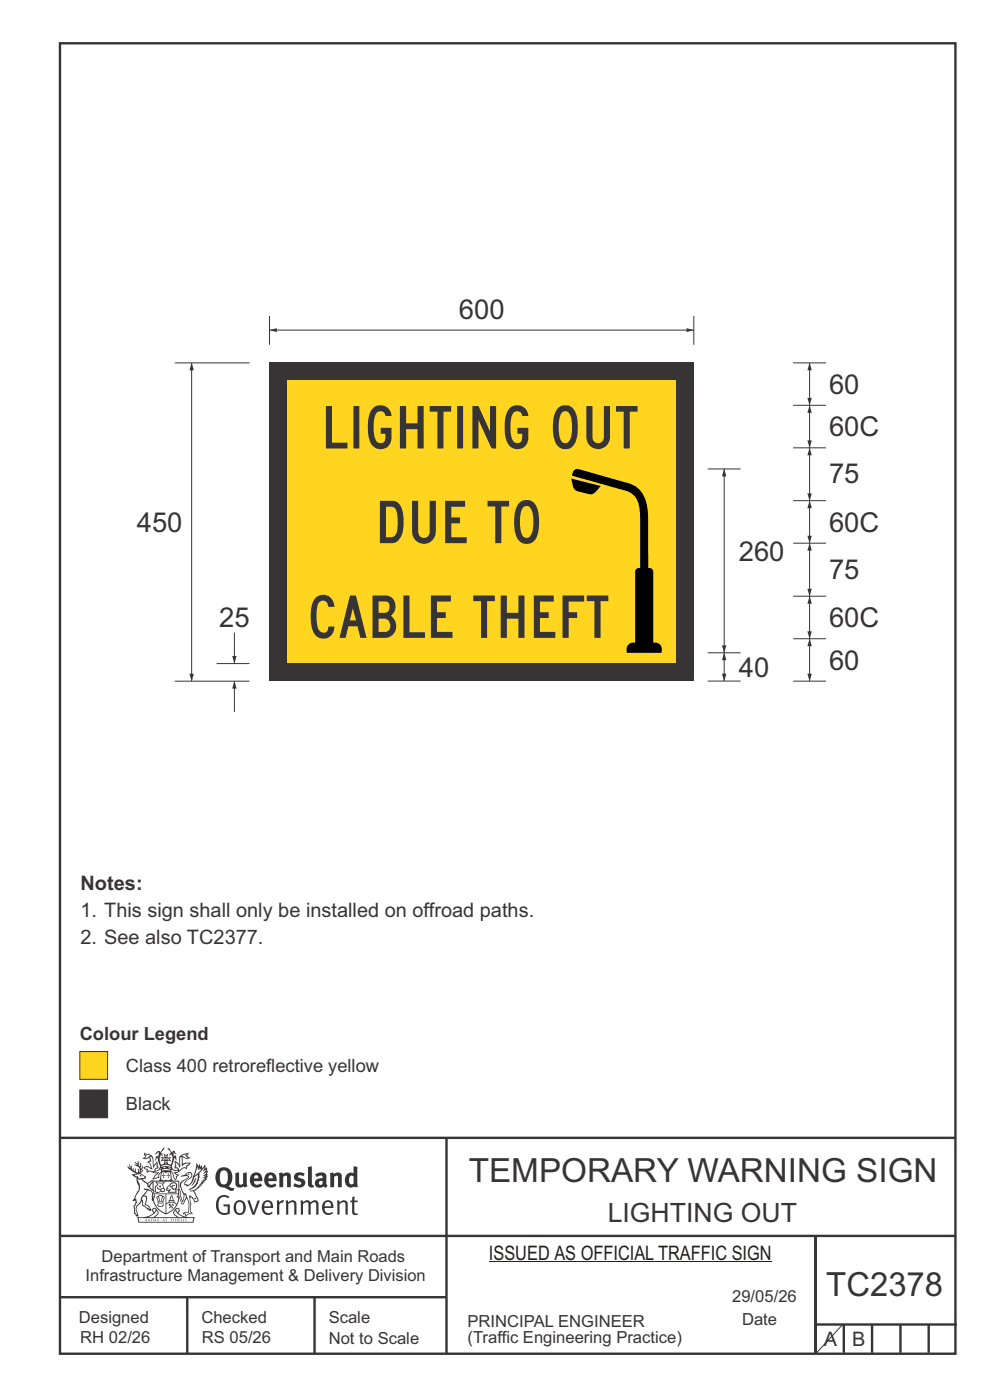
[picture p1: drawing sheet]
<svg xmlns="http://www.w3.org/2000/svg" width="210mm" height="297mm" viewBox="0 0 210 297" stroke-linecap="round" stroke-linejoin="round" font-family="sans-serif">
<g fill="none" stroke="#373435" stroke-width=".51">
<path d="M12.7 9.2h190v278h-190zM12.7 241.4h190M94.7 241.4v45.8M12.7 275.2h82M12.7 262.2h190.1M39.7 275.2v12M66.7 275.2v12M173 262.1v24.9M173 281h30M179 281v6M185 281v6M191 281v6"/>
<path d="M197 281v6"/>
</g>
<g fill="#373435">
<path d="M47 248.4a2.55 2.55 0 0 0 0 2.7l.3 .2a.81 .81 0 0 0 1-1v-.5a1.04 1.04 0 0 0-1.1-1.5zM46.3 248.1a1.82 1.82 0 0 1 2.1-.2 1.82 1.82 0 0 1 .9 1.8 2.29 2.29 0 0 1-.8 2l.7 .3h.5l-.2 .6a2.87 2.87 0 0 1-2-.7 2.12 2.12 0 0 1-1.7-3.1z" fill-rule="evenodd"/>
<path d="M49.9 248.9l.8-.2v2a.46 .46 0 0 0 .3 .6 .46 .46 0 0 0 .6-.3v-2.1l.7-.2v2.4l.2 .5-.5 .3-.3-.3a1.02 1.02 0 0 1-1.2 .3 1.02 1.02 0 0 1-.6-1.1z" fill-rule="evenodd"/>
<path d="M54 249.5l-.1 .5h.9a.49 .49 0 0 0-.2-.6 .49 .49 0 0 0-.6 .1zM53.4 249.1a1.34 1.34 0 0 1 1.6-.2 1.34 1.34 0 0 1 .6 1.5v.2h-1.7a.77 .77 0 0 0 .5 .8 .77 .77 0 0 0 .9-.4l.3 .5a1.59 1.59 0 0 1-2 .2 1.59 1.59 0 0 1-.5-2.1z" fill-rule="evenodd"/>
<path d="M57 249.5l-.1 .5h1a.49 .49 0 0 0-.2-.6 .49 .49 0 0 0-.7 .1zM56.4 249.1a1.34 1.34 0 0 1 1.6-.2 1.34 1.34 0 0 1 .7 1.5v.2h-1.8a.77 .77 0 0 0 .5 .8 .77 .77 0 0 0 .9-.4l.4 .5a1.59 1.59 0 0 1-2.1 .2 1.59 1.59 0 0 1-.5-2.1z" fill-rule="evenodd"/>
<path d="M59.2 248.9l.7-.2 .1 .4a.95 .95 0 0 1 1-.3 .95 .95 0 0 1 .7 .8v2.3h-.8v-2.3a.46 .46 0 0 0-.8 .1v2.2h-.8z" fill-rule="evenodd"/>
<path d="M62.6 249.1a1.75 1.75 0 0 1 2-.1l-.2 .5-.6-.2a.43 .43 0 0 0-.6 .3l.4 .3a1.04 1.04 0 0 1 1.2 1.1 1.04 1.04 0 0 1-1.4 1l-1.2-.4 .3-.6 1 .4 .4-.4a.88 .88 0 0 0-1-.5l-.4-.2-.1-.4z" fill-rule="evenodd"/>
<path d="M65.3 247.6l.8-.2 .1 3.8 .3 .2 .1 .4a.88 .88 0 0 1-1 0 .88 .88 0 0 1-.3-1z" fill-rule="evenodd"/>
<path d="M67.8 250.6a.43 .43 0 0 0-.1 .7 .43 .43 0 0 0 .7-.1v-.7zM66.8 249.1a1.7 1.7 0 0 1 2.4 .1v1.9l.3 .4-.4 .5-.5-.4a1.03 1.03 0 0 1-1.7-.1 1.03 1.03 0 0 1 .8-1.5h.7v-.4a.8 .8 0 0 0-1.2 .1z" fill-rule="evenodd"/>
<path d="M70 248.9l.7-.2 .1 .4a.95 .95 0 0 1 1-.3 .95 .95 0 0 1 .7 .8v2.3h-.8v-2.3a.46 .46 0 0 0-.8 .1v2.2h-.8z" fill-rule="evenodd"/>
<path d="M74.3 249.5a1.48 1.48 0 0 0 0 1.7h.5l.2-.1v-1.5l-.3-.2zM75 247.4l.8 .1 .1 4.4h-.7l-.1-.2a1.26 1.26 0 0 1-1.4 0 1.26 1.26 0 0 1-.5-1.3 1.29 1.29 0 0 1 .4-1.4 1.29 1.29 0 0 1 1.4-.1z" fill-rule="evenodd"/>
<path d="M46.4 253.9a1.72 1.72 0 0 1 2.3 0l-.3 .3a1.24 1.24 0 0 0-1.4-.2 1.24 1.24 0 0 0-.6 1.4 1.49 1.49 0 0 0 1.2 1.9l.7-.1v-1.3h-.8l-.1-.4h1.3v1.9a1.93 1.93 0 0 1-2.2 0 1.93 1.93 0 0 1-.7-2.2l.2-.8z" fill-rule="evenodd"/>
<path d="M50.4 255.1a1.65 1.65 0 0 0 .2 2.2 .99 .99 0 0 0 1-1.4 .78 .78 0 0 0-.4-.8 .78 .78 0 0 0-.8 0zM50 254.9a1.33 1.33 0 0 1 1.6-.1 1.33 1.33 0 0 1 .5 1.4 1.31 1.31 0 0 1-1.3 1.6 1.31 1.31 0 0 1-1.2-1.6v-.6z" fill-rule="evenodd"/>
<path d="M52.5 254.7l.4-.1 .9 2.6 .8-2.5h.5l-1.1 3h-.5z" fill-rule="evenodd"/>
<path d="M56.3 255.2l-.2 .7h1.3a.7 .7 0 0 0-.3-.8 .7 .7 0 0 0-.8 .1zM55.9 255a1.22 1.22 0 0 1 1.5-.2 1.22 1.22 0 0 1 .5 1.5h-1.8a.93 .93 0 0 0 .5 1 .93 .93 0 0 0 1.1-.2l.2 .3a1.43 1.43 0 0 1-1.8 .1 1.43 1.43 0 0 1-.6-1.7z" fill-rule="evenodd"/>
<path d="M58.7 254.7l.4-.1 .1 .5 .4-.4 .6-.1-.2 .5a.66 .66 0 0 0-.8 .7v1.9h-.4z" fill-rule="evenodd"/>
<path d="M60.6 254.7l.4-.1 .1 .5a.94 .94 0 0 1 1-.5 .94 .94 0 0 1 .8 .8v2.3h-.5l-.1-2.5a.81 .81 0 0 0-1.2 .3v2.2h-.4z" fill-rule="evenodd"/>
<path d="M63.7 254.7l.5-.1 .1 .5 .4-.3a.78 .78 0 0 1 1.1 .3 .9 .9 0 0 1 1-.5 .9 .9 0 0 1 .8 .8v2.3h-.5l-.1-2.5a.67 .67 0 0 0-1.1 .3v2.2h-.5v-2.4l-.4-.3-.7 .4v2.3h-.5z" fill-rule="evenodd"/>
<path d="M69 255.2l-.1 .7h1.3a.7 .7 0 0 0-.3-.8 .7 .7 0 0 0-.9 .1zM68.7 255a1.22 1.22 0 0 1 1.5-.2 1.22 1.22 0 0 1 .5 1.5h-1.8a.93 .93 0 0 0 .4 1 .93 .93 0 0 0 1.2-.2l.1 .3a1.44 1.44 0 0 1-1.7 .1 1.44 1.44 0 0 1-.6-1.7z" fill-rule="evenodd"/>
<path d="M71.4 254.7l.5-.1 .1 .5a.94 .94 0 0 1 1-.5 .94 .94 0 0 1 .8 .8v2.3h-.5l-.1-2.5a.81 .81 0 0 0-1.2 .3v2.2h-.4z" fill-rule="evenodd"/>
<path d="M74.7 253.9l.5-.1v.9h.7l-.1 .3h-.6v2.2l.1 .2h.5l.1 .3a.75 .75 0 0 1-1.2-.6v-2.1h-.4v-.3h.4z" fill-rule="evenodd"/>
<path d="M30.8 244.9l1.1 .3-.9 .5h-.4l.6-.5zM31.8 245.4h.2a2.44 2.44 0 0 1 .4 1.9l.1 .5 .7-1-.1 .6 .3 .3a.57 .57 0 0 0-.6 .7l-1-.1-.5 .2 .2-.5-.8-.3 .7-.1 .9 .5 .1-.1-.6-1.3-.2-.2h.5zM30.7 244.4l-.1 .5 .2 .4-.6 .4a1.04 1.04 0 0 0 1.4-.1l.2 .6-.3 .1-.2 .4a.94 .94 0 0 1 .8 1.1l-.2-.1a1.16 1.16 0 0 0-1.5-.1l.3 .4 .4 .2 .1 .5 .2 .1 .1-.2a.94 .94 0 0 1 1.1 .2l.8 .1-1.2 1.2a1.13 1.13 0 0 0 1.2-.2l.4-.1-.1-.4 .5-.8a.83 .83 0 0 0-.6 1.1l-.3-.1-.7 .4 1.1-1.4-.5 .1-.5-.1 1.3-.5-.1-.1-.9 .4v-.3l.2-.2 .3 .1 .1-.3-.2-.4v-.6l-.1-.4-.7 1v-.7a1.42 1.42 0 0 0-1.6-1.8z" fill-rule="evenodd"/>
<path d="M38.5 245.2l.5-.2 .7-.1-.6 .3 .8 .5h-.3zM38.3 245.5l.2-.1 .1 2a1.69 1.69 0 0 1 1.6-.6l-.8 .5 .1 .5a1.1 1.1 0 0 0-1.5 .6l-.1-.5-.2-.2h-.5l.3-.4-.3-.7a1.42 1.42 0 0 1 .8 1.1l.2-.1zM37.1 246.2l.1 1-.2 .3 .1 .4h.5l.1 .2a.96 .96 0 0 1-1.1-.1l-.1 .1a1.06 1.06 0 0 0 1.3 .2v.1a.72 .72 0 0 1-1 .2l.3 .5 .6 .2-.4 .2-.1 .6-.2-.3-.4-1.1-.4-.4 .4 .9a1.54 1.54 0 0 0 .7 1.2l.2-.3a.58 .58 0 0 1 .4-.8l.2-.1h-.3l-.5-.3 .9-.5a.93 .93 0 0 1 1.2-.5v.2l.2-.2 .1-.5a.99 .99 0 0 0 .7-.8l-1.3 .1-.3 .2-.1-1.4 .9 .4 .9-.3h-.4l-.5-.4 .4-.7-.6 .2a1.46 1.46 0 0 0-1.4 2.1v.4l-.2-.4z" fill-rule="evenodd"/>
<path d="M35.6 248.9l.2 .1-.1 .3 .4 .1h-.4v.6l-.1-.6h-.3l.3-.1z" fill-rule="evenodd"/>
<path d="M34.6 248.9l.2 .1v.3l.3 .1h-.3l-.1 .6v-.6h-.4l.4-.1z" fill-rule="evenodd"/>
<path d="M34.3 248.8a.57 .57 0 0 1 .9 .2 .57 .57 0 0 1 .9-.2l.2 1.4h-.2a.57 .57 0 0 1-.9 0 .69 .69 0 0 1-1.1 0zM34.2 248.1l-.3 2.1-.2 .4h3l-.2-.4-.3-2.1h-.2v.2l-.8-.1-.8 .1v-.2z" fill-rule="evenodd"/>
<path d="M34.2 252.4a.3 .3 0 0 0 .6 0 .3 .3 0 0 0-.6 0zM33.3 250.9l.3 .3-.3 .4a.79 .79 0 0 0 0 1.3l.8-.2-.1-.3a.55 .55 0 0 1-.7-.6l.1-.1 .2 .3 .3 .2 .8-.2-.4-.7 .4-.4-.7 .2zM33 250.7l1.1 .2 .9-.2-.4 .6 .4 1.2a.56 .56 0 0 1-.8 .3l-.2 .1a.73 .73 0 0 1-.9 .1 .73 .73 0 0 1-.3-1v-.4l.6-.4z" fill-rule="evenodd"/>
<path d="M35.6 251.8l.7-.4a.58 .58 0 0 1 1-.1 .58 .58 0 0 1-.4 .9l-.3-.3a.43 .43 0 0 1 .6-.4 .57 .57 0 0 0-.8 .2l-.2-.1-.3 .1 .4 .2a.55 .55 0 0 0 .9 .4v.5h-1.3l.3-.4-.1-.1-.6 .1 .2-.3-.2-.1zM35.4 251.8l-.1 .2a.39 .39 0 0 0 .2 .6h.3l-.2 .4h1.9l-.1-.8a.86 .86 0 0 0-.1-1.3 .86 .86 0 0 0-1.3 .4z" fill-rule="evenodd"/>
<path d="M36 254.8h.8v.2h-.8zM36.4 253.8l.2 .8h-.4zM36.4 253.5l-.3 .5-.1 .6h-.2v.4l-.7 .4 .2 .1a1.48 1.48 0 0 1 2.1 .2l.2-.1-.6-.5v-.5h-.2l-.1-.6z" fill-rule="evenodd"/>
<path d="M35.8 255.4l.4 .1 .1 .3 .3-.2-.2-.2a.38 .38 0 0 1 .5 .5l-.2-.2-.3 .2 .3 .2-.3 .3-.1-.4-.4 .4-.1-.2 .4-.3-.1-.1-.2 .1z" fill-rule="evenodd"/>
<path d="M34.5 254h.2v.2l-.2 .6h-.2zM33.6 255.3h.9v.2a.55 .55 0 0 1-.8 .4v-.2l-.2-.1zM33.4 254h.2l.2 .8h-.2zM33.6 255l.8-.1 .1 .2h-.8zM33.8 253.7h.5l-.2 1.1h-.1zM33.3 253.8l-.1 .3 .3 1.1a.48 .48 0 0 0-.1 .6 .48 .48 0 0 0 .5 .2h.5a.49 .49 0 0 0 .2-.8l.3-1.1-.1-.3a1.42 1.42 0 0 0-1.5 0z" fill-rule="evenodd"/>
<path d="M33.7 251.5l.4 .1 .1 .3h-.3z" fill-rule="evenodd"/>
<path d="M41.3 250.1l.3-.2-.2 .8-.6 .8h-.2l.5-.7z" fill-rule="evenodd"/>
<path d="M39.7 249l.3-.2 .5 .2a.88 .88 0 0 1-.6 1.1 1.22 1.22 0 0 0-.8 1.3l.5 .2a.72 .72 0 0 0 .9-.4l.5-.8 .2-.6 .8-.6v.2a2.85 2.85 0 0 1-2 2.9l.1 .1a2.13 2.13 0 0 0 1.9-1.5v-.3a2.01 2.01 0 0 0 .3-1.7l1.1-1.3-.4 1 .7-.5-.7 1 .8-.4-.8 .8 .7-.2-.9 .6 .8-.1-.8 .4h.7l-.8 .3 .3 .2h-.4l.2 .3h-.4l.2 .3h-.4l.1 .2h-.1a2.16 2.16 0 0 1-2 1.1l.1 .2 .4-.1a.76 .76 0 0 1 .7 .8l.5 1.2-.6 .2a1.45 1.45 0 0 0-1.1-1.3l.2 1.8-.1 1.8 .4 .3a1.07 1.07 0 0 0-1.2 .4v-.3l-.5-.2a.87 .87 0 0 1 1.1-.1v-.7a4.4 4.4 0 0 0-.6-3.1l-.1-.3h-.2a2.16 2.16 0 0 1-.7-2.2l.3-.4 1.2-.7a.55 .55 0 0 0-.4-.8zM37.8 252.4a.76 .76 0 0 1 .3 1.1l.6 1.6 .4-1.7 .2 .1a.61 .61 0 0 1-.1 .9l-.3 .8-.2 .1-.7-1.6-.3 .1a1.18 1.18 0 0 0 .1-1.4zM41.8 247.5l.2 .7 .3-.5v.6l.4-.5a1.9 1.9 0 0 1-1.2 1.4l-.3 .3zM38.2 249.6l1.4-.2 .2 .2v.3l-.5 .2a1.26 1.26 0 0 0-.9 1.9l.2 .7a1.84 1.84 0 0 1 .1 2.1l-.4-1.4a.96 .96 0 0 0-.4-1.2l-.4 .2a.78 .78 0 0 1 0 1.3l.1 .3h.4l.4 1.1a.38 .38 0 0 0 .2 .4 .38 .38 0 0 0 .4-.1l.6-1.2a2.94 2.94 0 0 1 .4 2.5l-.1 .4h-.8l-.3 .4v.2l.4-.1 .1 .4 .2 .1a1.02 1.02 0 0 1 1.3-.5v-.4l-.3-.1 .1-1.8-.3-1.3h.1a1.14 1.14 0 0 1 .8 1 .63 .63 0 0 0 .8-.2 .63 .63 0 0 0-.2-.9l-.6-1.2 .9-.6 .2-.4h.3l-.1-.2h.4l-.1-.3h.3l-.1-.3 .5-.1-.2-.2 .6-.4v-.2h-.2l.4-.5h-.3l.3-.5-.4 .1 .4-.5v-.3l-.3 .2 .2-.7-.1-.2-.4 .3v-.8l-.6 .8-.2-.8-.2 .5-.3-.7-.1 .6-.5-.8-.1 1.4-.6 1.8a1.81 1.81 0 0 1-1 1.5l-.6-.2a1.75 1.75 0 0 1 1.1-1.2 .75 .75 0 0 0 .1-1.3 .75 .75 0 0 0-1.2 .4z" fill-rule="evenodd"/>
<path d="M41.2 254.1h.3l.2 .2-.4 .1z" fill-rule="evenodd"/>
<path d="M29.4 258.4h11.6l-.1 .8h-11.4zM31.3 258.2l.5-.1a2.48 2.48 0 0 0 1.4-1.3l.3 .5-.5 .6-.5 .3zM32.5 256.6l.3-.2 .2 .1-.3 .7zM37.2 256.8a2.65 2.65 0 0 0 1.8 1.4h-1.1l-.5-.3-.5-.6zM37.4 256.5l.2-.1 .3 .2-.3 .6zM29.2 258.2l.1 1.2h11.8l.2-1.1-.2-.1a4.1 4.1 0 0 1-3.3-.9l.3-.4-.1-.6a1.06 1.06 0 0 0-1.3 1l.2 .4 .6 .5h-4.7l.3-.1a.84 .84 0 0 0 .6-.8 .84 .84 0 0 0-.5-.8l-.3-.2h-.5l-.1 .6 .3 .4a4.2 4.2 0 0 1-3.4 .9z" fill-rule="evenodd"/>
<path d="M31 258.7l.1 .2h-.2zM31 258.5l-.3 .6 .4-.2 .2 .2z" fill-rule="evenodd"/>
<path d="M31.3 258.6h.3v.4a.25 .25 0 0 0 .2-.1 .25 .25 0 0 0-.1-.3h.1a.29 .29 0 0 1 0 .4 .29 .29 0 0 1-.4 0 .29 .29 0 0 1 0-.4z" fill-rule="evenodd"/>
<path d="M32.2 258.6a.22 .22 0 0 1 .3 .2 .22 .22 0 0 1-.3 .2zM32 258.6l.1 .4a.33 .33 0 0 0 .4 0 .33 .33 0 0 0 0-.4 .33 .33 0 0 0-.5 0z" fill-rule="evenodd"/>
<path d="M32.9 258.7l.1 .2h-.2zM32.9 258.5l-.2 .6 .3-.2 .2 .2z" fill-rule="evenodd"/>
<path d="M33.3 258.6h.2l.1 .1 .2-.1-.2 .2 .2 .3-.3-.3-.1 .3h-.1l.2-.3z" fill-rule="evenodd"/>
<path d="M34.7 258.7l.1 .2h-.2zM34.7 258.5l-.3 .6 .4-.2 .2 .2z" fill-rule="evenodd"/>
<path d="M35 258.5h.5l-.2 .1v.5h-.2l.1-.5z" fill-rule="evenodd"/>
<path d="M36.2 258.6l.3-.1-.1 .1v.2h.1h-.1v.3h-.2z" fill-rule="evenodd"/>
<path d="M36.7 258.6h.2v.5h-.2z" fill-rule="evenodd"/>
<path d="M37.3 258.6a.22 .22 0 0 1 .3 .2 .22 .22 0 0 1-.3 .2zM37.1 258.6v.4a.33 .33 0 0 0 .5 0 .33 .33 0 0 0 0-.4 .33 .33 0 0 0-.5 0z" fill-rule="evenodd"/>
<path d="M37.8 258.6l.4-.1-.2 .1v.2h.1h-.1v.2l.2 .1h-.4z" fill-rule="evenodd"/>
<path d="M38.4 258.6h.2l-.1 .4 .2 .1h-.3z" fill-rule="evenodd"/>
<path d="M38.9 258.6h.2v.5h-.2z" fill-rule="evenodd"/>
<path d="M39.3 258.6h.2h-.1l.2 .3-.2 .2-.1-.1v-.1l.2 .1z" fill-rule="evenodd"/>
<path d="M34.2 247.4a1.51 1.51 0 0 1 2 .2 2.67 2.67 0 0 0-2.1 0zM35.7 247.6l.4 .1 .1 .3-.4-.1zM34.6 247.6h.5l.1 .2h-.4zM34 247.8l.3 .2h-.3zM34.9 246.9l.3-.2 .3 .2zM34.9 245.6l.2 .1v.3h-.2zM35 245.1l.2 .2 .2-.2-.1 .3h-.2zM35.1 246.3h.2l.1 .4-.2-.2-.2 .2zM35.3 245.7l.2-.1v.4h-.2zM34.4 245.7h.3l.1 .3-.4 .1 .2-.2zM35.7 245.7h.3l-.2 .2 .2 .2-.4-.1zM32.7 244.9l1-.5-.1 1-.2-.2-.3 .2-.3 1.1 .5-1 .3 .9a1.84 1.84 0 0 1 .2 1.7l.4 .1a2.48 2.48 0 0 1 2.2 0l.2-.2-.2-.7 .7-1.8 .4 .7-.2-1-.2-.1-.2 .3v-.9l.6 .4-.6-.8-.3 .1-.1 .4-.5-.9-.5-.3 .2 .5 .6 .5-.5 .8 .4-.4a2.06 2.06 0 0 1 0 2.3l-.5-.2-.2-.6 .1-.1 .8 .2-.4-.5 .4-.5-.7 .2-.2-.2 .2-.7-.5 .4-.5-.4 .2 .7-.2 .2-.7-.2 .4 .5-.4 .5 .8-.2 .1 .1-.2 .6-.5 .2a2.02 2.02 0 0 1 0-2.2l.3 .5-.1-.7-.3-.1 .8-1.2-.4 .3-.5 .8-.2-.3a.8 .8 0 0 0-.8 .5z" fill-rule="evenodd"/>
<path d="M29.2 250.1l.3 .1a.61 .61 0 0 1 .8 .4l.3 .2a.8 .8 0 0 1 .6 1l.4 .1 .5 .5a1 1 0 0 1 .5 1.1l-.1 .7v-.5h-.1a.96 .96 0 0 0-.8-1.3l-.2-.2h-.7l-.1-.1-.1 .1 .1 .3h.6l-1.2 1.3-.2 1-.4 .6a1.33 1.33 0 0 0-.5 1.8l.2 .5a1.26 1.26 0 0 1-.5-1.5l-.1-.3a1.56 1.56 0 0 0 .4-1.7l-.3 .2 .2-.5a3.2 3.2 0 0 0 .7-3zM30.4 253.9h.4a2.06 2.06 0 0 1-.1 1.6l.7 .5 .4 .4-.6-.1-.8-.6-.1-.9a.51 .51 0 0 1 .1-.9zM28.6 249.3a1.52 1.52 0 0 1 2.1 .5l-1.1 .2-.2-.1-.1-.4h-.5zM27.5 247v.8l-.3-.4h-.1a3.1 3.1 0 0 0 1.9 1.6l-1 .1 .5 .6 .5 .1 .1 1.1a1.84 1.84 0 0 1-.3 2.5l-.4 .9-.3 .4 .2 .1 .4-.1 .1 .4-.2 .5-.3 .2 .1 1.7h.2l.3 .5 .1 .1 .4-.1-.1-.5a1.3 1.3 0 0 1-.1-1.7l.9-1 .1 1.1 .6 .2 .5 .5 .1-.1 .2 .3h.5a1.85 1.85 0 0 0-1.2-1.4l.1-.3a1.39 1.39 0 0 0 0-1.4l-.5-.1 .5-.5a.66 .66 0 0 1 .9-.4 .66 .66 0 0 1 .3 .9l-.1 .4 .2-.1v.2l-.1 .3 .2 .5 .1-.3a2.24 2.24 0 0 0 .1-2.2 .73 .73 0 0 1-.7-.7 .73 .73 0 0 1 .6-.7v-.2a.94 .94 0 0 0-.9 .8 .48 .48 0 0 1-.1-.6 .48 .48 0 0 1 .5-.2l.5-.3a.51 .51 0 0 0-.8 .2l-.5 .2-1-.8h.6l.2-.5-1.2-.7 .5-.5v-.3l-.5 .4 .1-.2a.69 .69 0 0 0 .2-1v.4l-.2 .3v-1.1l-.3-.2 .1 .6-.1 .2-.4-1.3v.7l-.6-.4 .5 .7-.6-.2 .3 .3a1 1 0 0 1 .7 1.4l-.2-.8v.9l-.5-.2v-.8l-.2 .7-.2-.1-.1-.6-.2 .4-.2-.2 .1-.7-.2 .5z" fill-rule="evenodd"/>
<path d="M29.6 249.4l.2-.1 .3 .2z" fill-rule="evenodd"/>
<path d="M32.4 250.5h5.6v2l-.2-.1v-1.7h-5.2v2.5h5.2v-.8l.1 .2-.1 1.1v-.3h-2.5v4a4.1 4.1 0 0 0 2.6-3.6l.1-.1a4 4 0 0 1-2.8 3.9 4.2 4.2 0 0 1-2.8-4.7l.1 1.2 .1-.1a3.8 3.8 0 0 0 2.5 3.4v-4h-2.5l-.2-.9z" fill-rule="evenodd"/>
<circle cx="40" cy="249.1" r=".17"/>
</g>
<path d="M16.9 231.2h5.9v5.9h-5.9z" fill-rule="evenodd" fill="#373435" stroke="#373435" stroke-width=".21"/>
<path d="M16.9 223.1h5.9v5.9h-5.9z" fill-rule="evenodd" fill="#ffd520" stroke="#373435" stroke-width=".21"/>
<path d="M57.2 77h90v67.5h-90z" fill="#373435"/>
<path d="M60.9 80.7h82.5v60h-82.5z" fill-rule="evenodd" fill="#ffd520"/>
<path d="M57.2 70h90" fill="none" stroke="#373435" stroke-width=".21"/>
<g fill="#373435">
<path d="M145.6 69.6l1.6 .4-1.6 .4z"/>
<path d="M57.2 70l1.5-.4v.8z"/>
</g>
<path d="M37.1 77h15.8M40.7 77v67.5M57.2 67v6.1M147.2 67v6.1M168.2 135.5h7M37.1 144.5h15.8M45.9 140.8h7" fill="none" stroke="#373435" stroke-width=".21"/>
<g fill="#373435">
<path d="M40.2 142.9h.9l-.4 1.6z"/>
<path d="M40.7 77l.4 1.6h-.9z"/>
</g>
<path d="M49.7 144.5v6.5" fill="none" stroke="#373435" stroke-width=".21"/>
<path d="M49.7 144.5l.5 1.6h-.9z" fill="#373435"/>
<path d="M49.7 134.2v6.5" fill="none" stroke="#373435" stroke-width=".21"/>
<path d="M49.3 139.2h.9l-.5 1.6z" fill="#373435"/>
<path d="M171.7 135.5v9M168.2 144.5h7" fill="none" stroke="#373435" stroke-width=".21"/>
<path d="M121.8 99.7l-.5 1.2 11.4 3.2a4 4 0 0 1 3 4.1l.1 12.3a.85 .85 0 0 0-1.1 .7v15.1a1.62 1.62 0 0 0-1.8 2.2h7.5a1.6 1.6 0 0 0-1.8-2.2v-15a.85 .85 0 0 0-1.1-.8v-10.4a7.8 7.8 0 0 0-2.6-6.9l-1.8-.7-10.4-3zM121.2 101.5a3.2 3.2 0 0 0 .9 2.5l2.9 .9a1.41 1.41 0 0 0 1.3-.5l1.1-1.3z" fill="#000"/>
<g fill="#373435">
<path d="M171.3 142.9h.9l-.5 1.6z"/>
<path d="M171.7 135.5l.5 1.6h-.9z"/>
</g>
<path d="M171.7 126.5v9" fill="none" stroke="#373435" stroke-width=".21"/>
<g fill="#373435">
<path d="M171.7 126.5l.5 1.6h-.9z"/>
<path d="M171.3 133.9h.9l-.5 1.6z"/>
</g>
<path d="M171.7 115.2v11.3M168.2 126.5h7" fill="none" stroke="#373435" stroke-width=".21"/>
<g fill="#373435">
<path d="M171.3 124.9h.9l-.5 1.6z"/>
<path d="M171.7 115.2l.5 1.6h-.9z"/>
</g>
<path d="M168.2 77h7M171.7 77v9M168.2 86h7" fill="none" stroke="#373435" stroke-width=".21"/>
<g fill="#373435">
<path d="M171.3 84.4h.9l-.5 1.6z"/>
<path d="M171.7 77l.5 1.6h-.9z"/>
</g>
<path d="M168.2 95h7M171.7 86v9" fill="none" stroke="#373435" stroke-width=".21"/>
<g fill="#373435">
<path d="M171.7 86l.5 1.6h-.9z"/>
<path d="M171.3 93.4h.9l-.5 1.6z"/>
</g>
<path d="M168.2 106.2h7M168.2 115.2h7M171.7 106.2v9" fill="none" stroke="#373435" stroke-width=".21"/>
<g fill="#373435">
<path d="M171.7 106.2l.5 1.6h-.9z"/>
<path d="M171.3 113.7h.9l-.5 1.6z"/>
</g>
<path d="M171.7 95v11.3" fill="none" stroke="#373435" stroke-width=".21"/>
<g fill="#373435">
<path d="M171.3 104.7h.9l-.5 1.6z"/>
<path d="M171.7 95l.5 1.6h-.9z"/>
</g>
<path d="M150.1 99.5h7M153.6 99.5v39M150.1 138.5h7" fill="none" stroke="#373435" stroke-width=".21"/>
<g fill="#373435">
<path d="M153.1 136.9h1l-.5 1.6z"/>
<path d="M153.6 99.5l.5 1.6h-1z"/>
</g>
<path d="M153.6 138.5v6" fill="none" stroke="#373435" stroke-width=".21"/>
<g fill="#373435">
<path d="M153.1 142.9h1l-.5 1.6z"/>
<path d="M153.6 138.5l.5 1.6h-1z"/>
</g>
<path d="M150.1 144.5h7M178.8 280.9l-5.7 6.2" fill="none" stroke="#373435" stroke-width=".21"/>
<path d="M103.7 267.7h60" fill="none" stroke="#201e1e" stroke-width=".21"/>
<g font-size="12.5" fill="#373435">
<text x="68.1" y="95.1">LIGHTING OUT</text>
<text x="79.6" y="115.2">DUE TO</text>
<text x="65.1" y="135.3">CABLE THEFT</text>
</g>
<g font-size="7.1" fill="#373435">
<text x="99.4" y="250.8">TEMPORARY WARNING SIGN</text>
<text x="175.3" y="275">TC2378</text>
</g>
<g font-size="5.8" fill="#373435">
<text x="97.3" y="67.8">600</text>
<text x="175.9" y="83.5">60</text>
<text x="175.9" y="92.5">60C</text>
<text x="175.9" y="102.5">75</text>
<text x="29" y="112.8">450</text>
<text x="175.9" y="112.8">60C</text>
<text x="156.7" y="119">260</text>
<text x="175.9" y="122.9">75</text>
<text x="46.5" y="133">25</text>
<text x="175.9" y="133">60C</text>
<text x="156.7" y="143.5">40</text>
<text x="175.9" y="142.1">60</text>
</g>
<text font-size="5.6" fill="#373435" x="128.9" y="259.1">LIGHTING OUT</text>
<g font-size="4.2" fill="#373435">
<text x="17.1" y="188.9">Notes:</text>
<text x="17.1" y="194.6">1. This sign shall only be installed on offroad paths.</text>
<text x="17.1" y="200.2">2. See also TC2377.</text>
<text x="174.7" y="285.6">A</text>
<text x="180.7" y="285.6">B</text>
</g>
<text font-size="4.2" fill="#201e1e" x="103.7" y="267.2">ISSUED AS OFFICIAL TRAFFIC SIGN</text>
<g font-size="3.9" fill="#373435">
<text x="16.9" y="220.6">Colour Legend</text>
<text x="26.7" y="227.5">Class 400 retroreflective yellow</text>
<text x="26.7" y="235.5">Black</text>
</g>
<g font-size="3.5" fill="#373435">
<text x="21.6" y="267.8">Department of Transport and Main Roads</text>
<text x="18.2" y="271.8">Infrastructure Management &amp; Delivery Division</text>
<text x="16.7" y="280.6">Designed</text>
<text x="42.7" y="280.6">Checked</text>
<text x="69.7" y="280.6">Scale</text>
<text x="99.2" y="281.5">PRINCIPAL ENGINEER</text>
<text x="155.3" y="276.2">29/05/26</text>
<text x="157.4" y="281.2">Date</text>
<text x="17" y="284.8">RH 02/26</text>
<text x="42.8" y="284.8">RS 05/26</text>
<text x="69.7" y="285.2">Not to Scale</text>
<text x="99.2" y="285">(Traffic Engineering Practice)</text>
</g>
</svg>
